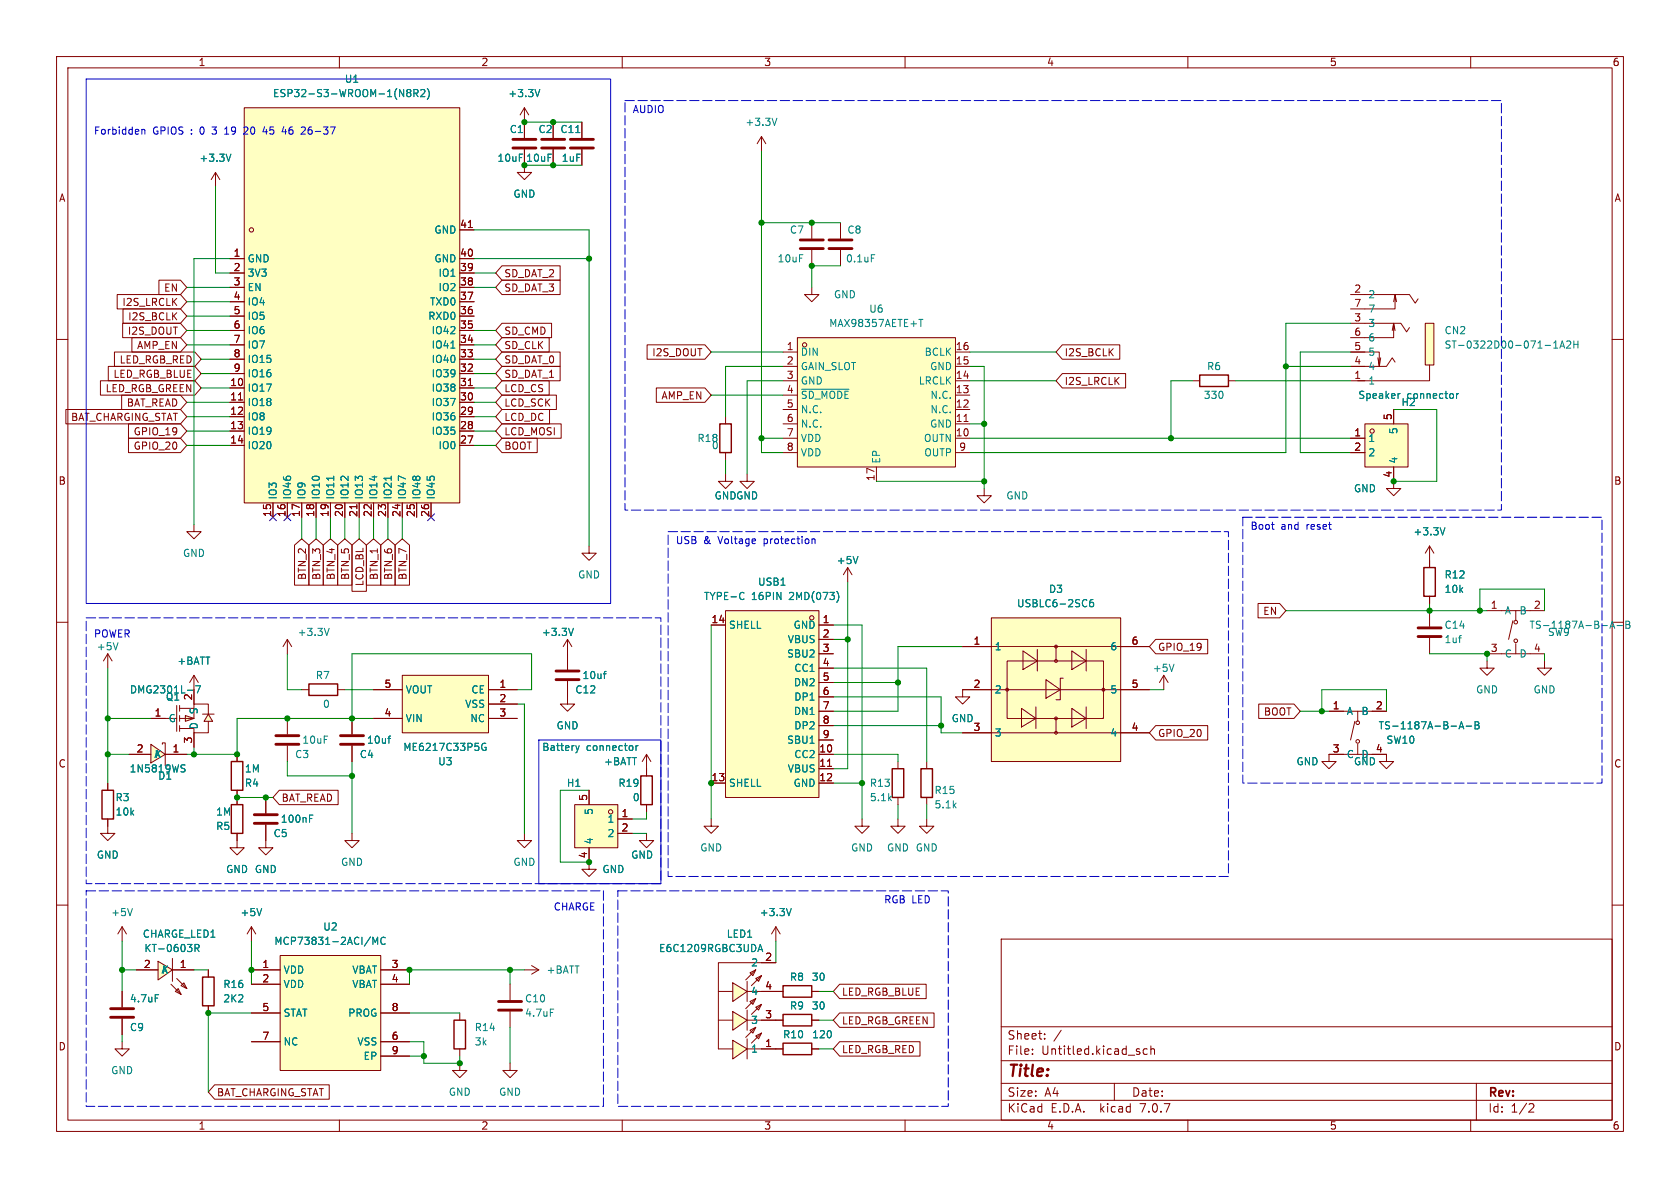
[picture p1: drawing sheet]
<svg xmlns="http://www.w3.org/2000/svg" width="297mm" height="210mm" viewBox="0 0 297 210" stroke-linecap="round" stroke-linejoin="round" font-family="sans-serif">
<g fill="none" stroke="#840000" stroke-width=".18">
<path d="M10 10h277v190h-277zM12 12h273v186h-273zM60 10v2M110 10v2M160 10v2M210 10v2M260 10v2M97.8 21.6v2.8M97.8 26.4v2.8M10 60h2M285 60h2M10 110h2"/>
<path d="M19 115.6l-.7 1.2M19 115.6v2.5M19 115.6l.8 1.2M285 110h2M10 160h2M285 160h2M177 166h108v32h-108zM60 198v2M110 198v2M160 198v2M177 194.5h108M177 191.5h108"/>
<path d="M177 187.5h108M177 181.5h108M182.5 186.3v.1M182.5 185.5v.1M184.7 183.6v.1M184.7 182.8v.1M187.6 182.1l-1.3 2M197 191.5v3M202.8 185.5l-.4-.1-.3 .3v.4l.1 .2h.6M203.5 185.5l.2-.1 .3 .1 .1 .9M203.5 184.9v1.5M210 198v2"/>
<path d="M260 198v2M261 191.5v6.5M270.5 195.1l.5 .1 .2 .3-1 1.1h1"/>
</g>
<path d="M20.9 113.6l-.5 1.3" fill="none" stroke="#008484" stroke-width=".18"/>
<path d="M95.8 24.6h4M95.8 26.2h4" fill="none" stroke="#840000" stroke-width=".51"/>
<g fill="#ffffc2">
<path d="M32.8 126.5l1.5 .5-1.5 .5z"/>
<path d="M36.8 126.2l.8 1.3h-1.5z"/>
</g>
<g fill="none" stroke="#840000" stroke-width=".18">
<path d="M102.9 21.6v2.8M102.9 26.4v2.8M26.7 127h2.5M31.2 124.7v4.6M31.7 124.7v1M31.7 126.5v1M31.7 128.3v1M31.7 125.2h2.6M32.8 126.5l1.5 .5-1.5 .5zM34.3 121.9v2.6M34.3 129.5v2.6M35.8 126.2h2.1"/>
<path d="M36.8 126.2l.8 1.3h-1.5zM36.8 126.2v-1.7h-2.5v2.5h-2.6M36.8 127.5v2h-2.5v-.7h-2.6"/>
</g>
<path d="M101.8 23.4h.7M33.1 122h1M34.6 121.2h.8l-.5 1.3" fill="none" stroke="#008484" stroke-width=".18"/>
<path d="M100.8 24.6h4.1M100.8 26.2h4.1" fill="none" stroke="#840000" stroke-width=".51"/>
<path d="M26.7 131.6l2.5 1.8-2.5 1.5z" fill="#ffffc2"/>
<g fill="none" stroke="#840000" stroke-width=".18">
<path d="M92.7 19.1l-.8 1.2M92.7 19.1v2.5M92.7 19.1l.8 1.2M143.5 39.4v2.8M143.5 44.2v2.8M34.3 119.4l-.8 1.3M34.3 119.4v2.5M34.3 119.4l.8 1.3M22.9 133.4h3.8M26.7 131.6l2.5 1.8-2.5 1.5zM28.7 131.6v-.3h.5v2.1M29.2 133.4v2h.5v-.3"/>
<path d="M29.2 133.4h3.8M41.9 133.4v1.2M41.9 139.7v1.3M104.1 139.7v2.5M114.3 133.4v3.8M114.3 133.4l-.8 1.2M114.3 133.4l.8 1.2M158.7 134.6v1.3M101.6 142.2h7.6v7.7h-7.6zM104.1 149.9v3.8h1.3l-1.3 1.2-1.2-1.2h1.2M109.2 144.8h2.6M109.2 147.3h2.6"/>
<path d="M114.3 147.3v1.3h1.3l-1.3 1.3-1.3-1.3h1.3M114.3 142.2v1.3M125.7 144.8v1.3h1.3l-1.3 1.2-1.2-1.2h1.2M152.4 144.8v1.3h1.3l-1.3 1.2-1.3-1.2h1.3M158.7 144.8v1.3h1.3l-1.3 1.2-1.2-1.2h1.2M158.7 141v1.2M163.8 144.8v1.3h1.3l-1.3 1.2-1.2-1.2h1.2M137.2 163.8l-.8 1.3M137.2 163.8v2.6M137.2 163.8l.7 1.3"/>
<circle cx="108" cy="143.5" r=".38"/>
</g>
<path d="M95.4 15.8l-.4 1.3M32.2 135.8l.4 .1 .1 .3-.2 .3h-.3M32.2 135.2l.5 .1M101.8 131.8l.3 .9M102.1 132.7l-.2 .3M102.4 131.8l-.3 .9M112.4 131.8v.9M112.8 131.8l-.4 .3M139.9 160.6l-.4 1.3" fill="none" stroke="#008484" stroke-width=".18"/>
<path d="M40.9 134.6h2v5.1h-2zM113.3 137.2h2v5h-2zM157.7 135.9h2.1v5.1h-2.1z" fill="none" stroke="#840000" stroke-width=".25"/>
<path d="M141.5 42.4h4M141.5 43.9h4" fill="none" stroke="#840000" stroke-width=".51"/>
<path d="M101.6 142.2h7.6v7.7h-7.6z" fill="#ffffc2" stroke="#ffffc2" stroke-width=".18"/>
<g fill="#ffffc2">
<path d="M129.5 183.9l2.6 1.5-2.6 1.8z"/>
<path d="M133.6 183.1l1-.5-.5 1z"/>
<path d="M132.6 182.1l1-.5-.5 1z"/>
<path d="M129.5 178.8l2.6 1.5-2.6 1.8z"/>
<path d="M133.6 178l1-.4-.5 1z"/>
<path d="M132.6 177l1-.5-.5 1.1z"/>
<path d="M129.5 173.7l2.6 1.6-2.6 1.7z"/>
<path d="M133.6 173l1-.5-.5 1z"/>
<path d="M132.6 172l1-.5-.5 1z"/>
</g>
<g fill="none" stroke="#840000" stroke-width=".18">
<path d="M43.2 19.1h38.1v69.8h-38.1zM38.1 30.5l-.8 1.3M38.1 30.5v2.5M38.1 30.5l.8 1.3M92.7 26.4v4.1h1.3l-1.3 1.3-1.3-1.3h1.3M92.7 21.6v2.8M134.6 24.1l-.7 1.3M134.6 24.1v2.6M134.6 24.1l.8 1.3M148.6 39.4v2.8M40.6 45.7h2.6M40.6 48.3h2.6"/>
<path d="M40.6 50.8h2.6M40.6 58.4h2.6M40.6 55.9h2.6M40.6 53.3h2.6M81.3 45.7h2.5M81.3 48.3h2.5M81.3 50.8h2.5M81.3 58.4h2.5M81.3 55.9h2.5M81.3 53.3h2.5M81.3 40.6h2.5M82.8 40.2h.7"/>
<path d="M143.5 50.8v1.3h1.3l-1.3 1.2-1.3-1.2h1.3M148.6 44.2v2.8M238.8 52.1h10.4l1 1.5 .5-.8M238.8 57.2h8.8l1.1 1.5 .5-.8M246.4 57.2l-.3 1.2M246.6 58.4l-.2-1.2v2.5h-7.6M246.6 52.1l-.2 1.2M246.9 53.3l-.3-1.2v2.5h-7.8M252 57.2h1.5v7.3h-1.5zM40.6 68.6h2.6M40.6 71.1h2.6M40.6 73.7h2.6"/>
<path d="M40.6 76.2h2.6M40.6 78.7h2.6M40.6 66h2.6M40.6 63.5h2.6M40.6 61h2.6M42.2 70.7h.7M81.3 68.6h2.5M81.3 71.1h2.5M81.3 73.7h2.5M81.3 76.2h2.5M81.3 78.7h2.5M81.3 66h2.5"/>
<path d="M81.3 63.5h2.5M81.3 61h2.5M82.8 68.2h.7M128.3 73.7v1.2M210.8 67.3h1.3M217.2 67.3h1.2M238.8 67.3h2.5M238.8 77.5h2.5M241.3 74.9h7.6v7.7h-7.6zM241.3 62.2h-2.5h5v2.6l-.2-1.5M244.1 63.3l-.3 1.5M246.4 72.4v2.5"/>
<path d="M246.6 64l-.5-.7-1 1.5h-6.3h2.5M252.7 64.5v2.8h-12.7M34.3 92.7v1.3h1.3l-1.3 1.3-1.3-1.3h1.3M48.3 88.9v2.5M50.8 88.9v2.5M53.3 88.9v2.5M55.9 88.9v2.5M58.4 88.9v2.5M61 88.9v2.5M63.1 89.2v.7M63.5 88.9v2.5M66 88.9v2.5"/>
<path d="M68.6 88.9v2.5M71.1 88.9v2.5M73.7 88.9v2.5M76.2 88.9v2.5M104.1 96.5v1.3h1.3l-1.3 1.3-1.2-1.3h1.2M128.3 83.8v1.3h1.2l-1.2 1.3-1.3-1.3h1.3M128.3 80v1.3M132.1 83.8v1.3h1.2l-1.2 1.3-1.3-1.3h1.3M238.8 80h2.5M246.4 82.6v3.8h1.2l-1.2 1.2-1.3-1.2h1.3M252.7 96.5v3.8M252.7 96.5l-.7 1.3"/>
<path d="M252.7 96.5l.8 1.3M100.3 113v5.4M100.3 113l.8 1.3M100.3 113l-.7 1.3M125.7 110.5h2.6M128.3 108h16.5v33h-16.5zM144.8 110.5h2.5M144.8 113h2.5M144.8 115.6h2.5M144.8 118.1h2.5M149.9 100.3l-.8 1.3M149.9 100.3v2.6"/>
<path d="M149.9 100.3l.7 1.3M252.7 105.4v1.3M252.7 108v2.7M252.7 112.8v2.8M262.9 115.6h10.1M262.9 108h10.1M267.5 109.7l-.8 3.3M268 108v1.7M268 113.8v1.8M273 116.8v1.3h1.3l-1.3 1.3-1.2-1.3h1.2M100.3 120.4v4.1h-1.2l1.2 1.2 1.3-1.2h-1.3M125.7 138.4h2.6"/>
<path d="M144.8 133.4h2.5M144.8 135.9h2.5M144.8 138.4h2.5M144.8 120.7h2.5M144.8 123.2h2.5M144.8 125.7h2.5M144.8 128.3h2.5M144.8 130.8h2.5M146.3 135.5h.7M245.1 133.4v1.2h1.3l-1.3 1.3-1.3-1.3h1.3M127 175.3h2.5M129.5 178.8l2.6 1.5-2.6 1.8z"/>
<path d="M129.5 173.7l2.6 1.6-2.6 1.7zM132.1 173.5v3.5M132.1 178.6v3.5M132.1 175.3h6.3M132.6 177l1-.5-.5 1.1zM132.6 172l1-.5-.5 1zM133.6 178l1-.4-.5 1zM133.6 173l1-.5-.5 1zM133.6 176.5l-1.8 1.8M133.6 171.5l-1.8 1.7M134.6 177.6l-1.8 1.7M134.6 172.5l-1.8 1.7"/>
<path d="M137.2 170.2h-10.2v15.2h2.5M143.5 175.3h1.3M127 180.3h2.5M129.5 183.9l2.6 1.5-2.6 1.8zM132.1 185.4h6.3M132.1 183.6v3.6M132.1 180.3h6.3M132.6 182.1l1-.5-.5 1zM133.6 183.1l1-.5-.5 1zM133.6 181.6l-1.8 1.8M134.6 182.6l-1.8 1.8M143.5 185.4h1.3"/>
<path d="M143.5 180.3h1.3"/>
<circle cx="44.5" cy="40.6" r=".38"/>
<circle cx="242.6" cy="76.2" r=".38"/>
<circle cx="143.5" cy="109.2" r=".38"/>
<circle cx="268" cy="113.3" r=".32"/>
<circle cx="268" cy="110" r=".32"/>
</g>
<g fill="none" stroke="#008484" stroke-width=".18">
<path d="M71.9 16.1l.2 .3M71.9 16.1l.2-.3 .4 .1 .1 .2-.2 .3M72.1 16.4h.3M72.1 16.4l-.2 .2M72.4 16.4l.2 .2v.4l-.5 .1-.2-.3M73.2 16.5l.6-.1 .1-.2-.1-.3-.6-.1v1.3M73.5 16.5l.4 .6M74.4 15.9l.5-.1 .2 .4-.8 .9h.8M75.5 15.6a1.46 1.46 0 0 1 0 2M40.8 27.2l-.4 1.3M137.3 20.9l-.4 1.3M154 45h.6"/>
<path d="M79.7 61.5h.7M247.5 69.6l-.3 .1M257.5 69.6v.8M257.9 69.6l-.4 .2M274.7 61.5h.7M274.7 60.6l.3-.3v1.2M275.8 61.5l.4-1.2 .4 1.2M275.9 61.2h.6M277 60.4l.5-.1 .2 .3-.8 .9h.8M278.2 60.3v1.2M278.2 60.9h.8M279 60.3v1.2"/>
<path d="M59 84.2v.7M69.2 84.2v.7M151.7 98.4l-.4 1.2M255.5 93.3l-.5 1.3M101.4 111.1l-.5 1.2M106.7 119.1h.5M107.2 118.7l-.3 .1M131.3 104.7l.2 .1M131.5 105.9l-.2 .1M148 104.6a1.49 1.49 0 0 1 0 1.8M257.9 112.8h.4M258.2 112.3h.1"/>
<path d="M283.2 110.6h1M284.6 111.1l.4-1.3 .4 1.3M284.7 110.7h.6M285.9 110.6h.9M287.4 109.8h.5l.2 .2-.2 .4 .2 .1 .1 .3-.3 .3h-.5zM287.4 110.4h.5M134 168.2l.4-1.3 .4 1.3M134.1 167.9h.6"/>
</g>
<path d="M127.3 74.9h2v5.1h-2zM212.1 66.3h5.1v2h-5.1zM251.7 100.3h2v5.1h-2zM138.4 174.2h5.1v2.1h-5.1zM138.4 179.3h5.1v2.1h-5.1zM138.4 184.4h5.1v2h-5.1z" fill="none" stroke="#840000" stroke-width=".25"/>
<g fill="#ffffc2" stroke="#ffffc2" stroke-width=".18">
<path d="M43.2 19.1h38.1v69.8h-38.1z"/>
<path d="M128.3 108h16.5v33h-16.5z"/>
<path d="M252 57.2h1.5v7.3h-1.5z"/>
<path d="M241.3 74.9h7.6v7.7h-7.6z"/>
</g>
<path d="M90.7 24.6h4M90.7 26.2h4M146.6 42.4h4M146.6 43.9h4M98.3 118.6h4.1M250.7 112.5h4.1M250.7 111h4.1M98.3 120.1h4.1" fill="none" stroke="#840000" stroke-width=".51"/>
<g fill="#ffffc2">
<path d="M32 174.2l.5-.5 .5 1z"/>
<path d="M31 175.3l.5-.6 .5 1.1z"/>
<path d="M27.9 169.9l2.6 1.6-2.6 1.7z"/>
</g>
<g fill="none" stroke="#840000" stroke-width=".18">
<path d="M141 59.7h27.9v22.9h-27.9zM138.4 62.2h2.6M138.4 77.5h2.6M138.4 74.9h2.6M138.4 72.4h2.6M138.4 69.9h2.6M138.4 67.3h2.6M138.4 64.8h2.6M168.9 62.2h2.5M168.9 77.5h2.5M168.9 74.9h2.5M168.9 72.4h2.5"/>
<path d="M168.9 69.9h2.5M168.9 67.3h2.5M168.9 64.8h2.5M170.4 74.5h.7M138.4 80h2.6M154.9 82.6v2.5M168.9 80h2.5M174 86.4v1.2h1.3l-1.3 1.3-1.3-1.3h1.3M50.8 113l.8 1.3M50.8 113v2.6M50.8 113l-.8 1.3M71.1 119.4h15.3v10.1h-15.3z"/>
<path d="M205.7 119.4l-.7 1.3M205.7 119.4v2.5M205.7 119.4l.8 1.3M262.9 116.8v1.3h1.3l-1.3 1.3-1.3-1.3h1.3M19 138.4v1.3M50.8 127v2.8M50.8 131.8v2.8M53.3 121.9h1.3M59.7 121.9h1.3M62.2 127v2.8M62.2 131.8v2.8M66 121.9h5.1"/>
<path d="M66 127h5.1M86.4 121.9h5M86.4 124.5h5M86.4 127h5M163.8 134.6v1.3M170.2 121.9v1.3h1.2l-1.2 1.3-1.3-1.3h1.3M234.9 125.7h10.2M239.5 127.5l-.7 3.3M240 125.7v1.8M240 131.6v1.8M245.1 133.4h-10.2v1.2h1.3l-1.3 1.3-1.2-1.3h1.2M19 144.8v2.5h1.3l-1.3 1.3-1.2-1.3h1.2"/>
<path d="M41.9 147.3v2.6h-1.3l1.3 1.2 1.3-1.2h-1.3M41.9 141v1.2M47 145.8v4.1h-1.3l1.3 1.2 1.3-1.2h-1.3M47 141v2.8M62.2 147.3v1.3h-1.2l1.2 1.3 1.3-1.3h-1.3M92.7 147.3v1.3h-1.3l1.3 1.3 1.3-1.3h-1.3M163.8 141v1.2M21.6 163.8v2.6M21.6 175.3v2.8M21.6 163.8l-.8 1.3M21.6 163.8l.8 1.3M24.1 171.5h3.8"/>
<path d="M27.9 169.9l2.6 1.6-2.6 1.7zM30.2 174l1.8 1.8M30.5 169.4v4.1M30.5 171.5h3.8M31 175.3l.5-.6 .5 1.1zM31.2 173l1.8 1.7M32 174.2l.5-.5 .5 1zM36.8 171.5v1.2M36.8 177.8v1.3M44.4 171.5h5.1M44.4 174h5.1M44.4 179.1h5.1"/>
<path d="M44.4 163.8l-.7 1.3M44.4 163.8v2.6M44.4 163.8l.8 1.3M49.5 168.9h17.8v20.3h-17.8zM67.3 171.5h5.1M67.3 174h5.1M67.3 179.1h5.1M81.3 179.1v1.2M90.2 174v2.8M90.2 178.8v2.8M92.7 171.5h2.5M94 170.7l1.2 .8"/>
<path d="M95.2 171.5l-1.2 .7M21.6 184.2v1.2h1.3l-1.3 1.3-1.3-1.3h1.3M21.6 180.1v2.8M44.4 184.2h5.1M67.3 184.2h5.1M67.3 186.7h5.1M81.3 188v1.2h1.2l-1.2 1.3-1.3-1.3h1.3M81.3 185.4v1.3M90.2 188v1.2h1.2l-1.2 1.3-1.3-1.3h1.3"/>
<circle cx="142.2" cy="61" r=".38"/>
<circle cx="240" cy="127.8" r=".32"/>
<circle cx="240" cy="131.1" r=".32"/>
</g>
<g fill="none" stroke="#008484" stroke-width=".18">
<path d="M162.4 56.5h.8M162.8 56.5v1.2M141.7 68.8h8.4M58.2 111.1l-.4 1.2M207.6 117.4l-.5 1.3M68.6 130.5h.5M69.1 130.1l-.3 .1M85.9 131.5a.59 .59 0 0 0-.8 .5 .59 .59 0 0 0 .8 .6v-.5h-.2M256.5 128.4h1M257.9 128.8l.5-1.2 .4 1.2M258.1 128.5h.6M259.2 128.4h1"/>
<path d="M260.8 127.6h.4l.2 .2-.2 .4 .2 .1 .1 .3-.2 .2h-.5zM260.8 128.2h.4M54.7 144.7h.4M54.7 144.1h.6M23.4 160.6l-.4 1.3M27.4 175.8h.7M34.5 167.6h.6l.1-.2-.1-.3-.6-.2v1.3M34.8 167.6l.4 .6M46.3 160.6l-.5 1.3M65.9 166.9v-1.2l.4 .9 .5-.9v1.2M68.1 165.8a.6 .6 0 0 0-.8 .4 .6 .6 0 0 0 .6 .7l.2-.1M97.3 178.4h.6"/>
</g>
<path d="M48.8 130h4M48.8 131.6h4M60.2 130h4.1M60.2 131.6h4.1M45 144h4M45 145.5h4M19.6 179.8h4M19.6 178.3h4M88.1 178.6h4.1M88.1 177h4.1" fill="none" stroke="#840000" stroke-width=".51"/>
<path d="M18 139.7h2.1v5.1h-2.1zM54.6 120.9h5.1v2h-5.1zM162.8 135.9h2v5.1h-2zM40.9 142.2h2v5.1h-2zM35.8 172.7h2v5.1h-2zM80.3 180.3h2v5.1h-2z" fill="none" stroke="#840000" stroke-width=".25"/>
<g fill="#ffffc2" stroke="#ffffc2" stroke-width=".18">
<path d="M141 59.7h27.9v22.9h-27.9z"/>
<path d="M71.1 119.4h15.3v10.1h-15.3z"/>
<path d="M49.5 168.9h17.8v20.3h-17.8z"/>
<path d="M175.3 109.2h22.8v25.4h-22.8z"/>
</g>
<g fill="#ffffc2">
<path d="M180.6 125.2l2.5 1.8-2.5 1.5z"/>
<path d="M180.9 115.1l2.5 1.7-2.5 1.6z"/>
<path d="M184.9 120.1l2.5 1.8-2.5 1.5z"/>
<path d="M189.5 125.2l2.5 1.8-2.5 1.5z"/>
<path d="M189.5 115.1l2.5 1.7-2.5 1.6z"/>
<path d="M178 116.8h17.1v10.2h-17.1z"/>
</g>
<g fill="none" stroke="#840000" stroke-width=".18">
<path d="M92.7 21.6v2.8M92.7 26.4v2.8M97.8 21.6v2.8M97.8 26.4v2.8M102.9 21.6v2.8M102.9 26.4v2.8M20.7 52.1h11.2l1.1 1.2-1.1 1.3h-11.2zM21.7 57.1h10.2l1.1 1.3-1.1 1.3h-10.2zM21.7 54.6h10.2l1.1 1.3-1.1 1.3h-10.2zM23.3 59.7h8.6l1.1 1.3-1.1 1.2h-8.6zM28.1 49.5h3.8l1.1 1.3-1.1 1.3h-3.8zM40.6 45.7h2.6"/>
<path d="M40.6 48.3h2.6M40.6 50.8h2.6M40.6 58.4h2.6M40.6 55.9h2.6M40.6 53.3h2.6M81.3 45.7h2.5M81.3 48.3h2.5M81.3 50.8h2.5M81.3 58.4h2.5M81.3 55.9h2.5M81.3 53.3h2.5M81.3 40.6h2.5"/>
<path d="M82.8 40.2h.7M88.7 59.7h8.4v2.5h-8.4l-1.1-1.2zM88.7 49.5h10.3v2.6h-10.3l-1.1-1.3zM88.7 47h10.3v2.5h-10.3l-1.1-1.2zM88.7 57.1h8.8v2.6h-8.8l-1.1-1.3zM11.6 72.4h20.3l1.1 1.3-1.1 1.2h-20.3zM17.8 67.3h16.6l1.2 1.3-1.2 1.3h-16.6zM19.1 64.8h15.3l1.2 1.2-1.2 1.3h-15.3zM20.2 62.2h14.2l1.2 1.3-1.2 1.3h-14.2zM21.5 69.8h10.4l1.1 1.3-1.1 1.3h-10.4zM22.7 74.9h9.2l1.1 1.3-1.1 1.3h-9.2zM22.7 77.5h9.2l1.1 1.2-1.1 1.3h-9.2z"/>
<path d="M40.6 68.6h2.6M40.6 71.1h2.6M40.6 73.7h2.6M40.6 76.2h2.6M40.6 78.7h2.6M40.6 66h2.6M40.6 63.5h2.6M40.6 61h2.6M42.2 70.7h.7M81.3 68.6h2.5M81.3 71.1h2.5M81.3 73.7h2.5"/>
<path d="M81.3 76.2h2.5M81.3 78.7h2.5M81.3 66h2.5M81.3 63.5h2.5M81.3 61h2.5M82.8 68.2h.7M88.7 67.3h8.4v2.6h-8.4l-1.1-1.3zM88.7 72.4h8.5v2.5h-8.5l-1.1-1.2zM88.7 77.5h6.3v2.5h-6.3l-1.1-1.3zM88.7 62.2h10.3v2.6h-10.3l-1.1-1.3zM88.7 74.9h10.5v2.6h-10.5l-1.1-1.3zM88.7 69.8h9.7v2.6h-9.7l-1.1-1.3z"/>
<path d="M88.7 64.8h10.3v2.5h-10.3l-1.1-1.3zM114.4 61h10.2l1.1 1.2-1.1 1.3h-10.2zM116 68.6h8.6l1.1 1.3-1.1 1.2h-8.6zM187.8 66h11.2v2.6h-11.2l-1.1-1.3zM187.8 61h10.2v2.5h-10.2l-1.1-1.3zM238.8 77.5h2.5M246.4 72.4v2.5M48.3 88.9v2.5M50.8 88.9v2.5M52.1 96.4l1.2-1.1 1.3 1.1v7h-2.5zM53.3 88.9v2.5M54.6 96.4l1.3-1.1 1.3 1.1v7h-2.6z"/>
<path d="M55.9 88.9v2.5M57.1 96.4l1.3-1.1 1.3 1.1v7h-2.6zM58.4 88.9v2.5M59.7 96.4l1.3-1.1 1.2 1.1v7h-2.5zM61 88.9v2.5M62.2 96.4l1.3-1.1 1.3 1.1v8.1h-2.6zM63.1 89.2v.7M63.5 88.9v2.5M64.8 96.4l1.2-1.1 1.3 1.1v7h-2.5zM66 88.9v2.5M67.3 96.4l1.3-1.1 1.3 1.1v7h-2.6zM68.6 88.9v2.5"/>
<path d="M69.8 96.4l1.3-1.1 1.3 1.1v7h-2.6zM71.1 88.9v2.5M73.7 88.9v2.5M76.2 88.9v2.5M238.8 80h2.5M246.4 82.6v2.5M252.7 99.1v1.2M100.3 115.6v2.8M125.7 110.5h2.6M144.8 110.5h2.5M144.8 113h2.5M144.8 115.6h2.5"/>
<path d="M144.8 118.1h2.5M170.2 114.3h33M175.3 109.2h22.8v25.4h-22.8zM178 116.8h17.1v10.2h-17.1zM180.9 115.1l2.5 1.7-2.5 1.6zM183.4 114.8v3.8M186.7 114.3v2.5M188 119.9h-.6v3.8h-.7M189.5 115.1l2.5 1.7-2.5 1.6zM192 114.8v3.8M204.3 113h9.2v2.6h-9.2l-1.1-1.3zM222.4 106.7h3.8l1.1 1.3-1.1 1.2h-3.8z"/>
<path d="M252.7 105.4v1.3M19 138.4v1.3M22.9 133.4h3.8M26.7 127h2.5M29.2 133.4h3.8M34.3 121.9v2.6M34.3 129.5v2.6M41.9 133.4v1.2M41.9 139.7v2.5M49.4 139.7h10.4v2.5h-10.4l-1.1-1.2zM62.2 127v2.8M62.2 131.8v2.8"/>
<path d="M66 121.9h5.1M66 127h5.1M86.4 121.9h5M86.4 124.5h5M86.4 127h5M100.3 120.4v2.8M104.1 139.7v2.5M114.3 135.9v1.3M125.7 138.4h2.6M144.8 125.7h2.5M144.8 133.4h2.5M144.8 135.9h2.5"/>
<path d="M144.8 138.4h2.5M144.8 120.7h2.5M144.8 123.2h2.5M144.8 128.3h2.5M144.8 130.8h2.5M146.3 135.5h.7M170.2 129.5h33M170.2 121.9h33M180.6 125.2l2.5 1.8-2.5 1.5zM183.1 125v3.8M184.9 120.1l2.5 1.8-2.5 1.5zM186.7 127v2.5"/>
<path d="M189.5 125.2l2.5 1.8-2.5 1.5zM192 125v3.8M204.3 128.3h9.2v2.5h-9.2l-1.1-1.3zM222.5 124.5h6.3l1.1 1.2-1.1 1.3h-6.3zM234.9 125.7h2.6M234.9 133.4h2.6M242.6 125.7h2.5M242.6 133.4h2.5M19 144.8v1.3M41.9 147.3v1.3M47 141v2.8M47 145.8v2.8"/>
<path d="M104.1 149.9v2.5M109.2 144.8h2.6M109.2 147.3h2.6M114.3 142.2v1.3M21.6 175.3v2.8M24.1 171.5h3.8M30.5 171.5h3.8M36.8 171.5v1.2M36.8 177.8v1.3M44.4 171.5h5.1M44.4 174h5.1M44.4 179.1h5.1"/>
<path d="M67.3 171.5h5.1M67.3 174h5.1M67.3 179.1h5.1M134.6 170.2h2.6M134.6 175.3h3.8M143.5 175.3h1.3M148.4 174h15.3v2.5h-15.3l-1.1-1.2zM148.4 179.1h16.7v2.5h-16.7l-1.1-1.3zM21.6 180.1v2.8M37.9 191.8h20.3v2.5h-20.3l-1.1-1.3zM44.4 184.2h5.1M67.3 184.2h5.1"/>
<path d="M67.3 186.7h5.1M134.6 185.4h3.8M134.6 180.3h3.8M143.5 185.4h1.3M143.5 180.3h1.3M148.4 184.1h14.2v2.6h-14.2l-1.1-1.3z"/>
<circle cx="186.7" cy="114.3" r=".25"/>
<circle cx="186.7" cy="116.8" r=".25"/>
<circle cx="178" cy="121.9" r=".25"/>
<circle cx="186.7" cy="127" r=".25"/>
<circle cx="186.7" cy="129.5" r=".25"/>
<circle cx="195.1" cy="121.9" r=".25"/>
</g>
<g fill="none" stroke="#008484" stroke-width=".18">
<path d="M71.9 16.1l.2 .3M71.9 16.1l.2-.3 .4 .1 .1 .2-.2 .3M72.1 16.4h.3M72.1 16.4l-.2 .2M72.4 16.4l.2 .2v.4l-.5 .1-.2-.3M73.2 16.5l.6-.1 .1-.2-.1-.3-.6-.1v1.3M73.5 16.5l.4 .6M74.4 15.9l.5-.1 .2 .4-.8 .9h.8M75.5 15.6a1.46 1.46 0 0 1 0 2M95.4 15.8l-.4 1.3M40.8 27.2l-.4 1.3M101.8 23.4h.7"/>
<path d="M79.7 61.5h.7M247.5 69.6l-.3 .1M257.5 69.6v.8M257.9 69.6l-.4 .2M59 84.2v.7M69.2 84.2v.7M151.7 98.4l-.4 1.2M255.5 93.3l-.5 1.3M101.4 111.1l-.5 1.2M106.7 119.1h.5M107.2 118.7l-.3 .1M131.3 104.7l.2 .1"/>
<path d="M131.5 105.9l-.2 .1M148 104.6a1.49 1.49 0 0 1 0 1.8M193.2 106l-.3 .1a.85 .85 0 0 0 0 1.2l.4-.2v-.4l-.2-.2h-.4l-.1 .2M32.2 135.8l.4 .1 .1 .3-.2 .3h-.3M32.2 135.2l.5 .1M33.1 122h1M34.6 121.2h.8l-.5 1.3M68.6 130.5h.5M69.1 130.1l-.3 .1M85.9 131.5a.59 .59 0 0 0-.8 .5 .59 .59 0 0 0 .8 .6v-.5h-.2M101.8 131.8l.3 .9M102.1 132.7l-.2 .3"/>
<path d="M102.4 131.8l-.3 .9M112.4 131.8v.9M112.8 131.8l-.4 .3M256.5 128.4h1M257.9 128.8l.5-1.2 .4 1.2M258.1 128.5h.6M259.2 128.4h1M260.8 127.6h.4l.2 .2-.2 .4 .2 .1 .1 .3-.2 .2h-.5zM260.8 128.2h.4M54.7 144.7h.4M54.7 144.1h.6M27.4 175.8h.7"/>
<path d="M34.5 167.6h.6l.1-.2-.1-.3-.6-.2v1.3M34.8 167.6l.4 .6M46.3 160.6l-.5 1.3M65.9 166.9v-1.2l.4 .9 .5-.9v1.2M68.1 165.8a.6 .6 0 0 0-.8 .4 .6 .6 0 0 0 .6 .7l.2-.1M134 168.2l.4-1.3 .4 1.3M134.1 167.9h.6M139.9 160.6l-.4 1.3"/>
</g>
<g fill="none" stroke="#0000c2" stroke-width=".18">
<path d="M15.2 14h92.7v92.7h-92.7zM25.1 22.9v.8M25.1 23l.2-.1h.3v.8M39.7 23.7h.7M40 22.6l-.3 .2M43.6 22.4l-.5 .2M43.8 23l-.8 .7h.8M46.8 22.4l-.3 .9h.8M50.2 22.4l-.3 .9h.8M50.5 22.9v.8M53.4 22.4l.5 .1 .1 .3-.8 .9h.8M143.5 95.4l.2-.1h.3l.1 .8"/>
<path d="M224.8 92.7h.5M225.1 93.6h.2M95.2 130.8h21.6v25.4h-21.6z"/>
</g>
<path d="M110.5 17.8h154.9v72.4h-154.9v-72.4M118.1 94h99.1v60.9h-99.1v-60.9M219.7 91.4h63.5v47h-63.5v-47M15.2 109.2h101.6v47h-101.6v-47M15.2 157.5h91.5v38.1h-91.5v-38.1M109.2 157.5h58.4v38.1h-58.4v-38.1" fill="none" stroke="#0000c2" stroke-width=".18" stroke-dasharray="1.7 .6"/>
<g fill="none" stroke="#008400" stroke-width=".18">
<path d="M38.1 33v15.3h2.5M92.7 21.6h10.2M92.7 29.2h10.2M134.6 26.7v53.3h3.8M134.6 39.4h14M33 58.4h7.6M33 55.9h7.6M33 50.8h7.6M33 53.3h7.6M40.6 45.7h-6.3v47M83.8 58.4h3.8M83.8 50.8h3.8"/>
<path d="M83.8 45.7h20.3M83.8 48.3h3.8M83.8 40.6h20.3v55.9M148.6 47h-5.1v3.8M238.8 57.2h-11.5v22.8h-55.9M33 61h7.6M33 71.1h7.6M33 76.2h7.6M33 78.7h7.6M33 73.7h7.6M35.6 66h5M35.6 68.6h5"/>
<path d="M35.6 63.5h5M83.8 61h3.8M83.8 71.1h3.8M83.8 76.2h3.8M83.8 78.7h3.8M83.8 73.7h3.8M83.8 66h3.8M83.8 68.6h3.8M83.8 63.5h3.8M125.7 62.2h12.7M125.7 69.9h12.7M134.6 77.5h3.8"/>
<path d="M138.4 64.8h-10.1v8.9M138.4 67.3h-6.3v16.5M171.4 62.2h15.3M171.4 64.8h2.6v21.6M171.4 67.3h15.3M171.4 74.9h2.6M171.4 77.5h67.4M210.8 67.3h-3.8v10.2M218.4 67.3h20.4M227.3 64.8h11.5M238.8 62.2h-8.9v17.8h8.9M246.4 72.4h7.6v12.7h-7.6"/>
<path d="M53.3 91.4v3.9M55.9 91.4v3.9M58.4 91.4v3.9M61 91.4v3.9M63.5 91.4v3.9M66 91.4v3.9M68.6 91.4v3.9M71.1 91.4v3.9M128.3 81.3v2.5M154.9 85.1h19.1M19 118.1v20.3M50.8 115.6v6.3h2.5"/>
<path d="M125.7 110.5v34.3M147.3 110.5h5.1v34.3M147.3 118.1h16.5v16.5M147.3 113h2.6M149.9 102.9v33h-2.6M170.2 114.3h-11.5v11.4h-11.4M227.3 108h35.6M252.7 115.6h10.2v1.2M252.7 106.7v1.3M261.6 108v-3.9h11.4v3.9M273 115.6v1.2M19 133.4h3.9"/>
<path d="M19 127h7.7M34.3 132.1v1.3M50.8 134.6v2.6h11.4M61 121.9h5M62.2 134.6v12.7M66 127h-24.1v6.4h-8.9M91.4 121.9h2.6v-6.3h-31.8v11.4M91.4 124.5h1.3v22.8M104.1 139.7h-5v12.7h5M147.3 133.4h11.4v1.2M147.3 128.3h19.1M147.3 138.4h5.1"/>
<path d="M147.3 120.7h11.4M147.3 123.2h19.1v6.3h3.8M203.2 121.9h2.5M229.9 125.7h5M233.7 125.7v-3.8h11.4v3.8M41.9 141h6.4M111.8 147.3h2.5M114.3 143.5v1.3h-2.5M158.7 142.2v2.6M163.8 142.2v2.6M21.6 171.5h2.5M21.6 166.4v8.9"/>
<path d="M34.3 171.5h2.5M44.4 166.4v7.6M44.4 179.1h-7.6v13.9M72.4 179.1h8.9M90.2 171.5v2.5M92.7 171.5h-20.3v2.5M137.2 166.4v3.8M144.8 175.3h2.5M21.6 182.9v1.3M72.4 184.2h2.5v3.8h6.4v-1.3M72.4 186.7h2.5M90.2 181.6v6.4"/>
<path d="M144.8 180.3h2.5M144.8 185.4h2.5"/>
</g>
<path d="M47.7 90.8l1.2 1.2M48.9 90.8l-1.2 1.2M50.2 90.8l1.2 1.2M51.4 90.8l-1.2 1.2M75.6 90.8l1.2 1.2M76.8 90.8l-1.2 1.2" fill="none" stroke="#000084" stroke-width=".18"/>
<g fill="#008400" stroke="#008400" stroke-width=".18">
<circle cx="92.7" cy="29.2" r=".46"/>
<circle cx="92.7" cy="21.6" r=".46"/>
<circle cx="97.8" cy="21.6" r=".46"/>
<circle cx="97.8" cy="29.2" r=".46"/>
<circle cx="104.1" cy="45.7" r=".46"/>
<circle cx="143.5" cy="47" r=".46"/>
<circle cx="143.5" cy="39.4" r=".46"/>
<circle cx="134.6" cy="77.5" r=".46"/>
<circle cx="134.6" cy="39.4" r=".46"/>
<circle cx="246.4" cy="85.1" r=".46"/>
<circle cx="261.6" cy="108" r=".46"/>
<circle cx="252.7" cy="108" r=".46"/>
<circle cx="262.9" cy="115.6" r=".46"/>
<circle cx="233.7" cy="125.7" r=".46"/>
<circle cx="166.4" cy="128.3" r=".46"/>
<circle cx="149.9" cy="113" r=".46"/>
<circle cx="158.7" cy="120.7" r=".46"/>
<circle cx="227.3" cy="64.8" r=".46"/>
<circle cx="207" cy="77.5" r=".46"/>
<circle cx="174" cy="74.9" r=".46"/>
<circle cx="174" cy="85.1" r=".46"/>
<circle cx="125.7" cy="138.4" r=".46"/>
<circle cx="152.4" cy="138.4" r=".46"/>
<circle cx="44.4" cy="171.5" r=".46"/>
<circle cx="72.4" cy="171.5" r=".46"/>
<circle cx="90.2" cy="171.5" r=".46"/>
<circle cx="74.9" cy="186.7" r=".46"/>
<circle cx="81.3" cy="188" r=".46"/>
<circle cx="104.1" cy="152.4" r=".46"/>
<circle cx="50.8" cy="127" r=".46"/>
<circle cx="62.2" cy="127" r=".46"/>
<circle cx="62.2" cy="137.2" r=".46"/>
<circle cx="21.6" cy="171.5" r=".46"/>
<circle cx="36.8" cy="179.1" r=".46"/>
<circle cx="41.9" cy="133.4" r=".46"/>
<circle cx="34.3" cy="133.4" r=".46"/>
<circle cx="19" cy="127" r=".46"/>
<circle cx="19" cy="133.4" r=".46"/>
<circle cx="47" cy="141" r=".46"/>
<circle cx="41.9" cy="141" r=".46"/>
</g>
<text font-size="2.8" fill="#840000" x="178" y="190.9">Title:</text>
<g font-size="2.1" fill="#840000">
<text x="178" y="184">Sheet:</text>
<text x="178" y="186.7">File:</text>
<text x="184.1" y="186.7">Untitled.kicad_sch</text>
<text x="178" y="196.9">KiCad</text>
<text x="178" y="194.1">Size:</text>
<text x="184.7" y="194.1">A4</text>
<text x="185.7" y="196.9">E.D.A.</text>
<text x="194.6" y="196.9">kicad</text>
<text x="200" y="194.1">Date:</text>
<text x="201.8" y="196.9">7.0.7</text>
<text x="263" y="194.3">Rev:</text>
<text x="263" y="196.9">Id:</text>
<text x="267.1" y="196.9">1/2</text>
</g>
<g font-size="1.8" fill="#840000">
<text x="35" y="11.9">1</text>
<text x="85" y="11.9">2</text>
<text x="135" y="11.9">3</text>
<text x="185" y="11.9">4</text>
<text x="235" y="11.9">5</text>
<text x="285" y="11.9">6</text>
<text x="10.3" y="35.9">A</text>
<text x="285.3" y="35.9">A</text>
<text x="81.2" y="40.4">41</text>
<text x="41.2" y="45.5">1</text>
<text x="81.2" y="45.5">40</text>
<text x="28.9" y="51.8">EN</text>
<text x="41.2" y="48">2</text>
<text x="41.2" y="50.5">3</text>
<text x="41.2" y="53.1">4</text>
<text x="81.2" y="53.1">37</text>
<text x="81.2" y="50.5">38</text>
<text x="81.2" y="48">39</text>
<text x="89.1" y="51.8">SD_DAT_3</text>
<text x="89.1" y="49.2">SD_DAT_2</text>
<text x="239.3" y="51.8">2</text>
<text x="21.5" y="54.3">I2S_LRCLK</text>
<text x="22.5" y="59.4">I2S_DOUT</text>
<text x="22.6" y="56.8">I2S_BCLK</text>
<text x="41.2" y="55.6">5</text>
<text x="41.2" y="58.2">6</text>
<text x="81.2" y="58.2">35</text>
<text x="81.2" y="55.6">36</text>
<text x="89.1" y="59.4">SD_CMD</text>
<text x="239.3" y="56.9">3</text>
<text x="239.3" y="59.4">6</text>
<text x="239.3" y="54.4">7</text>
<text x="21" y="64.5">LED_RGB_RED</text>
<text x="24.1" y="61.9">AMP_EN</text>
<text x="41.2" y="60.7">7</text>
<text x="41.2" y="63.2">8</text>
<text x="41.2" y="65.8">9</text>
<text x="81.2" y="65.8">32</text>
<text x="81.2" y="63.2">33</text>
<text x="81.2" y="60.7">34</text>
<text x="89.1" y="64.5">SD_DAT_0</text>
<text x="89.1" y="61.9">SD_CLK</text>
<text x="115.2" y="63.2">I2S_DOUT</text>
<text x="139" y="62">1</text>
<text x="139" y="64.5">2</text>
<text x="168.9" y="64.5">15</text>
<text x="168.9" y="62">16</text>
<text x="188.1" y="63.2">I2S_BCLK</text>
<text x="239.3" y="64.5">4</text>
<text x="239.3" y="62">5</text>
<text x="18.6" y="69.5">LED_RGB_GREEN</text>
<text x="20" y="67">LED_RGB_BLUE</text>
<text x="40.6" y="68.3">10</text>
<text x="40.6" y="70.9">11</text>
<text x="81.2" y="70.9">30</text>
<text x="81.2" y="68.3">31</text>
<text x="89.1" y="69.5">LCD_CS</text>
<text x="89.1" y="67">SD_DAT_1</text>
<text x="116.8" y="70.8">AMP_EN</text>
<text x="139" y="67.1">3</text>
<text x="139" y="69.6">4</text>
<text x="168.9" y="69.6">13</text>
<text x="168.9" y="67.1">14</text>
<text x="188.1" y="68.3">I2S_LRCLK</text>
<text x="239.3" y="67.1">1</text>
<text x="12.5" y="74.6">BAT_CHARGING_STAT</text>
<text x="22.3" y="72.1">BAT_READ</text>
<text x="23.5" y="77.2">GPIO_19</text>
<text x="40.6" y="73.4">12</text>
<text x="40.6" y="75.9">13</text>
<text x="81.2" y="75.9">28</text>
<text x="81.2" y="73.4">29</text>
<text x="89.1" y="74.6">LCD_DC</text>
<text x="89.1" y="77.2">LCD_MOSI</text>
<text x="89.1" y="72.1">LCD_SCK</text>
<text x="139" y="72.1">5</text>
<text x="139" y="74.7">6</text>
<text x="139" y="77.2">7</text>
<text x="168.9" y="77.2">10</text>
<text x="168.9" y="74.7">11</text>
<text x="168.9" y="72.1">12</text>
<text x="239.3" y="77.2">1</text>
<text x="246.1" y="74.4" transform="rotate(-90 246.1 74.4)">5</text>
<text x="23.5" y="79.7">GPIO_20</text>
<text x="40.6" y="78.5">14</text>
<text x="81.2" y="78.5">27</text>
<text x="89.1" y="79.7">BOOT</text>
<text x="139" y="79.8">8</text>
<text x="169.5" y="79.8">9</text>
<text x="239.3" y="79.8">2</text>
<text x="10.3" y="85.9">B</text>
<text x="154.7" y="85.1" transform="rotate(-90 154.7 85.1)">17</text>
<text x="246.1" y="84.5" transform="rotate(-90 246.1 84.5)">4</text>
<text x="285.3" y="85.9">B</text>
<text x="48" y="91.5" transform="rotate(-90 48 91.5)">15</text>
<text x="50.5" y="91.5" transform="rotate(-90 50.5 91.5)">16</text>
<text x="53.1" y="91.5" transform="rotate(-90 53.1 91.5)">17</text>
<text x="55.6" y="91.5" transform="rotate(-90 55.6 91.5)">18</text>
<text x="58.2" y="91.5" transform="rotate(-90 58.2 91.5)">19</text>
<text x="60.7" y="91.5" transform="rotate(-90 60.7 91.5)">20</text>
<text x="63.2" y="91.5" transform="rotate(-90 63.2 91.5)">21</text>
<text x="65.8" y="91.5" transform="rotate(-90 65.8 91.5)">22</text>
<text x="68.3" y="91.5" transform="rotate(-90 68.3 91.5)">23</text>
<text x="70.9" y="91.5" transform="rotate(-90 70.9 91.5)">24</text>
<text x="73.4" y="91.5" transform="rotate(-90 73.4 91.5)">25</text>
<text x="75.9" y="91.5" transform="rotate(-90 75.9 91.5)">26</text>
<text x="54.3" y="102.6" transform="rotate(-90 54.3 102.6)">BTN_2</text>
<text x="56.8" y="102.6" transform="rotate(-90 56.8 102.6)">BTN_3</text>
<text x="59.4" y="102.6" transform="rotate(-90 59.4 102.6)">BTN_4</text>
<text x="61.9" y="102.6" transform="rotate(-90 61.9 102.6)">BTN_5</text>
<text x="64.5" y="103.7" transform="rotate(-90 64.5 103.7)">LCD_BL</text>
<text x="67" y="102.6" transform="rotate(-90 67 102.6)">BTN_1</text>
<text x="69.5" y="102.6" transform="rotate(-90 69.5 102.6)">BTN_6</text>
<text x="72.1" y="102.6" transform="rotate(-90 72.1 102.6)">BTN_7</text>
<text x="263.5" y="107.7">1</text>
<text x="271.1" y="107.7">2</text>
<text x="125.7" y="110.2">14</text>
<text x="145.3" y="110.2">1</text>
<text x="145.3" y="112.8">2</text>
<text x="223.2" y="108.9">EN</text>
<text x="145.3" y="115.3">3</text>
<text x="145.3" y="117.9">4</text>
<text x="172" y="114">1</text>
<text x="200" y="114">6</text>
<text x="204.6" y="115.3">GPIO_19</text>
<text x="263.5" y="115.3">3</text>
<text x="271.1" y="115.3">4</text>
<text x="34" y="123.9" transform="rotate(-90 34 123.9)">2</text>
<text x="67.9" y="121.7">5</text>
<text x="88.2" y="121.7">1</text>
<text x="88.2" y="124.2">2</text>
<text x="145.3" y="120.4">5</text>
<text x="145.3" y="122.9">6</text>
<text x="145.3" y="125.5">7</text>
<text x="172" y="121.7">2</text>
<text x="200" y="121.7">5</text>
<text x="235.5" y="125.5">1</text>
<text x="243.1" y="125.5">2</text>
<text x="27.2" y="126.7">1</text>
<text x="34" y="131.5" transform="rotate(-90 34 131.5)">3</text>
<text x="67.9" y="126.7">4</text>
<text x="88.2" y="126.7">3</text>
<text x="145.3" y="128">8</text>
<text x="145.3" y="130.6">9</text>
<text x="172" y="129.3">3</text>
<text x="200" y="129.3">4</text>
<text x="204.6" y="130.5">GPIO_20</text>
<text x="223.3" y="126.7">BOOT</text>
<text x="10.3" y="135.9">C</text>
<text x="24.1" y="133.1">2</text>
<text x="30.4" y="133.1">1</text>
<text x="144.7" y="133.1">10</text>
<text x="144.7" y="135.6">11</text>
<text x="235.5" y="133.1">3</text>
<text x="243.1" y="133.1">4</text>
<text x="285.3" y="135.9">C</text>
<text x="49.7" y="141.9">BAT_READ</text>
<text x="103.9" y="141.7" transform="rotate(-90 103.9 141.7)">5</text>
<text x="125.7" y="138.2">13</text>
<text x="144.7" y="138.2">12</text>
<text x="109.8" y="144.5">1</text>
<text x="109.8" y="147.1">2</text>
<text x="103.9" y="151.8" transform="rotate(-90 103.9 151.8)">4</text>
<text x="25.3" y="171.2">2</text>
<text x="31.7" y="171.2">1</text>
<text x="46.3" y="171.2">1</text>
<text x="46.3" y="173.7">2</text>
<text x="69.1" y="171.2">3</text>
<text x="69.1" y="173.7">4</text>
<text x="135.2" y="169.9">2</text>
<text x="46.3" y="178.8">5</text>
<text x="69.1" y="178.8">8</text>
<text x="135.2" y="175">4</text>
<text x="148.7" y="176.2">LED_RGB_BLUE</text>
<text x="10.3" y="185.9">D</text>
<text x="46.3" y="183.9">7</text>
<text x="69.1" y="183.9">6</text>
<text x="135.2" y="185.2">1</text>
<text x="135.2" y="180.1">3</text>
<text x="148.7" y="181.3">LED_RGB_GREEN</text>
<text x="285.3" y="185.9">D</text>
<text x="69.1" y="186.4">9</text>
<text x="148.7" y="186.4">LED_RGB_RED</text>
<text x="38.3" y="194">BAT_CHARGING_STAT</text>
<text x="35" y="199.9">1</text>
<text x="85" y="199.9">2</text>
<text x="135" y="199.9">3</text>
<text x="185" y="199.9">4</text>
<text x="235" y="199.9">5</text>
<text x="285" y="199.9">6</text>
</g>
<g font-size="1.8" fill="#008484">
<text x="48.2" y="17.4">ESP32-S3-WROOM-1(N8R2)</text>
<text x="60.9" y="14.8">U1</text>
<text x="89.8" y="17.4">+3.3V</text>
<text x="90" y="23.7">C1</text>
<text x="95.1" y="23.7">C2</text>
<text x="99" y="23.7">C11</text>
<text x="131.7" y="22.5">+3.3V</text>
<text x="35.2" y="28.8">+3.3V</text>
<text x="87.8" y="28.8">10uF</text>
<text x="92.9" y="28.8">10uF</text>
<text x="99.2" y="28.8">1uF</text>
<text x="90.7" y="35.2">GND</text>
<text x="76.7" y="41.5">GND</text>
<text x="139.5" y="41.5">C7</text>
<text x="149.7" y="41.5">C8</text>
<text x="43.7" y="46.6">GND</text>
<text x="76.7" y="46.6">GND</text>
<text x="137.4" y="46.6">10uF</text>
<text x="149.5" y="46.6">0.1uF</text>
<text x="43.7" y="49.1">3V3</text>
<text x="43.7" y="51.7">EN</text>
<text x="77.4" y="51.7">IO2</text>
<text x="77.4" y="49.1">IO1</text>
<text x="147.3" y="52.9">GND</text>
<text x="241.8" y="52.9">2</text>
<text x="43.7" y="54.2">IO4</text>
<text x="43.7" y="56.7">IO5</text>
<text x="43.7" y="59.3">IO6</text>
<text x="75.6" y="56.7">RXD0</text>
<text x="75.9" y="54.2">TXD0</text>
<text x="76.2" y="59.3">IO42</text>
<text x="146.5" y="58">MAX98357AETE+T</text>
<text x="153.6" y="55.5">U6</text>
<text x="241.8" y="58">3</text>
<text x="241.8" y="55.5">7</text>
<text x="255.3" y="59.3">CN2</text>
<text x="43.7" y="61.8">IO7</text>
<text x="43.7" y="64.4">IO15</text>
<text x="76.2" y="64.4">IO40</text>
<text x="76.2" y="61.8">IO41</text>
<text x="141.5" y="63.1">DIN</text>
<text x="141.5" y="65.6">GAIN_SLOT</text>
<text x="163.4" y="63.1">BCLK</text>
<text x="164.3" y="65.6">GND</text>
<text x="213.3" y="65.6">R6</text>
<text x="241.8" y="65.6">4</text>
<text x="241.8" y="63.1">5</text>
<text x="241.8" y="60.6">6</text>
<text x="255.3" y="61.8">ST-0322D00-071-1A2H</text>
<text x="43.7" y="69.4">IO17</text>
<text x="43.7" y="72">IO18</text>
<text x="43.7" y="66.9">IO16</text>
<text x="76.2" y="72">IO37</text>
<text x="76.2" y="69.4">IO38</text>
<text x="76.2" y="66.9">IO39</text>
<text x="141.5" y="68.2">GND</text>
<text x="141.5" y="70.7">~{SD_MODE}</text>
<text x="162.3" y="68.2">LRCLK</text>
<text x="164.4" y="70.7">N.C.</text>
<text x="212.7" y="70.7">330</text>
<text x="240" y="70.7">Speaker</text>
<text x="241.8" y="68.2">1</text>
<text x="247.7" y="72">H2</text>
<text x="248.7" y="70.7">connector</text>
<text x="43.7" y="74.5">IO8</text>
<text x="43.7" y="77.1">IO19</text>
<text x="76.2" y="77.1">IO35</text>
<text x="76.2" y="74.5">IO36</text>
<text x="141.5" y="73.3">N.C.</text>
<text x="141.5" y="75.8">N.C.</text>
<text x="164.3" y="75.8">GND</text>
<text x="164.4" y="73.3">N.C.</text>
<text x="247.2" y="76.9" transform="rotate(-90 247.2 76.9)">5</text>
<text x="43.7" y="79.6">IO20</text>
<text x="77.4" y="79.6">IO0</text>
<text x="123.2" y="78.3">R18</text>
<text x="125.7" y="79.6">0</text>
<text x="141.5" y="78.3">VDD</text>
<text x="141.5" y="80.9">VDD</text>
<text x="155.8" y="82" transform="rotate(-90 155.8 82)">EP</text>
<text x="163.2" y="78.3">OUTN</text>
<text x="163.3" y="80.9">OUTP</text>
<text x="241.8" y="78.3">1</text>
<text x="241.8" y="80.9">2</text>
<text x="247.2" y="82" transform="rotate(-90 247.2 82)">4</text>
<text x="49.1" y="88.4" transform="rotate(-90 49.1 88.4)">IO3</text>
<text x="51.7" y="88.4" transform="rotate(-90 51.7 88.4)">IO46</text>
<text x="54.2" y="88.4" transform="rotate(-90 54.2 88.4)">IO9</text>
<text x="56.7" y="88.4" transform="rotate(-90 56.7 88.4)">IO10</text>
<text x="59.3" y="88.4" transform="rotate(-90 59.3 88.4)">IO11</text>
<text x="61.8" y="88.4" transform="rotate(-90 61.8 88.4)">IO12</text>
<text x="64.4" y="88.4" transform="rotate(-90 64.4 88.4)">IO13</text>
<text x="66.9" y="88.4" transform="rotate(-90 66.9 88.4)">IO14</text>
<text x="69.4" y="88.4" transform="rotate(-90 69.4 88.4)">IO21</text>
<text x="72" y="88.4" transform="rotate(-90 72 88.4)">IO47</text>
<text x="74.5" y="88.4" transform="rotate(-90 74.5 88.4)">IO48</text>
<text x="77.1" y="88.4" transform="rotate(-90 77.1 88.4)">IO45</text>
<text x="126.2" y="88.5">GNDGND</text>
<text x="177.8" y="88.5">GND</text>
<text x="239.3" y="87.2">GND</text>
<text x="249.8" y="94.8">+3.3V</text>
<text x="32.3" y="98.7">GND</text>
<text x="147.8" y="99.9">+5V</text>
<text x="102.1" y="102.5">GND</text>
<text x="124.4" y="106.3">TYPE-C</text>
<text x="132.8" y="106.3">16PIN</text>
<text x="133.9" y="103.7">USB1</text>
<text x="139.6" y="106.3">2MD(073)</text>
<text x="179.7" y="107.5">USBLC6-2SC6</text>
<text x="185.3" y="105">D3</text>
<text x="255.3" y="102.5">R12</text>
<text x="255.3" y="105">10k</text>
<text x="52.5" y="112.6">+3.3V</text>
<text x="95.7" y="112.6">+3.3V</text>
<text x="128.8" y="111.4">SHELL</text>
<text x="139.2" y="113.9">VBUS</text>
<text x="140.2" y="111.4">GND</text>
<text x="255.3" y="111.4">C14</text>
<text x="255.3" y="113.9">1uf</text>
<text x="265.9" y="108.8">A</text>
<text x="268.5" y="108.8">B</text>
<text x="270.3" y="111.4">TS-1187A-B-A-B</text>
<text x="273.6" y="112.6">SW9</text>
<text x="17" y="115.2">+5V</text>
<text x="31.3" y="117.7">+BATT</text>
<text x="139" y="116.4">SBU2</text>
<text x="140.3" y="119">CC1</text>
<text x="175.8" y="115.2">1</text>
<text x="196.2" y="115.2">6</text>
<text x="203.7" y="119">+5V</text>
<text x="265.9" y="116.4">C</text>
<text x="268.5" y="116.4">D</text>
<text x="22.9" y="122.8">DMG2301L-7</text>
<text x="29.2" y="124.1">Q1</text>
<text x="55.7" y="120.2">R7</text>
<text x="57" y="125.3">0</text>
<text x="71.6" y="122.8">VOUT</text>
<text x="82.1" y="125.3">VSS</text>
<text x="83.2" y="122.8">CE</text>
<text x="101.6" y="122.8">C12</text>
<text x="102.9" y="120.2">10uf</text>
<text x="140.3" y="121.5">DN2</text>
<text x="140.3" y="124.1">DP1</text>
<text x="175.8" y="122.8">2</text>
<text x="196.2" y="122.8">5</text>
<text x="260.9" y="122.8">GND</text>
<text x="271" y="122.8">GND</text>
<text x="29.7" y="127.9">G</text>
<text x="35.2" y="129" transform="rotate(-90 35.2 129)">D</text>
<text x="35.2" y="126.4" transform="rotate(-90 35.2 126.4)">S</text>
<text x="53.3" y="131.7">10uF</text>
<text x="64.8" y="131.7">10uf</text>
<text x="71.6" y="127.9">VIN</text>
<text x="83" y="127.9">NC</text>
<text x="98.3" y="129.1">GND</text>
<text x="139" y="131.7">SBU1</text>
<text x="140.3" y="126.6">DN1</text>
<text x="140.3" y="129.1">DP2</text>
<text x="168.1" y="127.9">GND</text>
<text x="175.8" y="130.4">3</text>
<text x="196.2" y="130.4">4</text>
<text x="238" y="126.6">A</text>
<text x="240.6" y="126.6">B</text>
<text x="243.6" y="129.1">TS-1187A-B-A-B</text>
<text x="245" y="131.7">SW10</text>
<text x="22.8" y="136.8">1N5819WS</text>
<text x="27.2" y="134.2">K</text>
<text x="43.2" y="136.8">1M</text>
<text x="52.1" y="134.2">C3</text>
<text x="63.5" y="134.2">C4</text>
<text x="71.2" y="132.9">ME6217C33P5G</text>
<text x="77.4" y="135.5">U3</text>
<text x="95.8" y="132.9">Battery</text>
<text x="103.6" y="132.9">connector</text>
<text x="106.7" y="135.5">+BATT</text>
<text x="139.2" y="136.8">VBUS</text>
<text x="140.3" y="134.2">CC2</text>
<text x="229.1" y="135.5">GND</text>
<text x="238" y="134.2">C</text>
<text x="239.3" y="135.5">GND</text>
<text x="240.6" y="134.2">D</text>
<text x="20.3" y="141.8">R3</text>
<text x="27.9" y="138">D1</text>
<text x="43.2" y="139.3">R4</text>
<text x="100.1" y="139.3">H1</text>
<text x="109.2" y="139.3">R19</text>
<text x="111.8" y="141.8">0</text>
<text x="128.8" y="139.3">SHELL</text>
<text x="140.2" y="139.3">GND</text>
<text x="153.7" y="141.8">5.1k</text>
<text x="153.7" y="139.3">R13</text>
<text x="165.1" y="143.1">5.1k</text>
<text x="165.1" y="140.6">R15</text>
<text x="20.3" y="144.4">10k</text>
<text x="38.1" y="146.9">R5</text>
<text x="38.1" y="144.4">1M</text>
<text x="48.3" y="148.2">C5</text>
<text x="49.5" y="145.6">100nF</text>
<text x="105" y="149.4" transform="rotate(-90 105 149.4)">4</text>
<text x="105" y="144.2" transform="rotate(-90 105 144.2)">5</text>
<text x="107.3" y="145.6">1</text>
<text x="107.3" y="148.2">2</text>
<text x="17" y="152">GND</text>
<text x="39.9" y="154.5">GND GND</text>
<text x="60.2" y="153.3">GND</text>
<text x="90.7" y="153.3">GND</text>
<text x="106.4" y="154.5">GND</text>
<text x="111.5" y="152">GND</text>
<text x="123.7" y="150.7">GND</text>
<text x="150.4" y="150.7">GND</text>
<text x="156.7" y="150.7">GND GND</text>
<text x="19.6" y="162.2">+5V</text>
<text x="25.1" y="166">CHARGE_LED1</text>
<text x="42.4" y="162.2">+5V</text>
<text x="48.4" y="167.2">MCP73831-2ACI/MC</text>
<text x="57" y="164.7">U2</text>
<text x="128.4" y="166">LED1</text>
<text x="134.2" y="162.2">+3.3V</text>
<text x="25.4" y="168.5">KT-0603R</text>
<text x="28.5" y="172.3">K</text>
<text x="50" y="172.3">VDD</text>
<text x="62.2" y="172.3">VBAT</text>
<text x="96.5" y="172.3">+BATT</text>
<text x="116.4" y="168.5">E6C1209RGBC3UDA</text>
<text x="132.7" y="171">2</text>
<text x="139.5" y="173.6">R8</text>
<text x="143.4" y="173.6">30</text>
<text x="22.9" y="177.4">4.7uF</text>
<text x="39.4" y="174.9">R16</text>
<text x="39.4" y="177.4">2K2</text>
<text x="50" y="174.9">VDD</text>
<text x="50" y="179.9">STAT</text>
<text x="61.5" y="179.9">PROG</text>
<text x="62.2" y="174.9">VBAT</text>
<text x="92.7" y="177.4">C10</text>
<text x="92.7" y="179.9">4.7uF</text>
<text x="132.7" y="176.1">4</text>
<text x="139.5" y="178.7">R9</text>
<text x="143.4" y="178.7">30</text>
<text x="22.9" y="182.5">C9</text>
<text x="50" y="185">NC</text>
<text x="63.1" y="185">VSS</text>
<text x="83.8" y="182.5">R14</text>
<text x="83.8" y="185">3k</text>
<text x="132.7" y="181.2">3</text>
<text x="138.3" y="183.7">R10</text>
<text x="143.5" y="183.7">120</text>
<text x="19.6" y="190.1">GND</text>
<text x="64.2" y="187.6">EP</text>
<text x="132.7" y="186.3">1</text>
<text x="79.2" y="193.9">GND</text>
<text x="88.1" y="193.9">GND</text>
</g>
<g font-size="1.8" fill="#0000c2">
<text x="16.5" y="23.9">Forbidden</text>
<text x="27" y="23.9">GPIOS</text>
<text x="33.8" y="23.9">:</text>
<text x="35.6" y="23.9">0</text>
<text x="38" y="23.9">3</text>
<text x="40.4" y="23.9">19</text>
<text x="44" y="23.9">20</text>
<text x="47.6" y="23.9">45</text>
<text x="51.2" y="23.9">46</text>
<text x="54.7" y="23.9">26-37</text>
<text x="111.8" y="20.1">AUDIO</text>
<text x="221" y="93.7">Boot</text>
<text x="226.4" y="93.7">and</text>
<text x="231.1" y="93.7">reset</text>
<text x="119.4" y="96.3">USB</text>
<text x="124.4" y="96.3">&amp;</text>
<text x="127.1" y="96.3">Voltage</text>
<text x="135.3" y="96.3">protection</text>
<text x="16.5" y="112.8">POWER</text>
<text x="97.8" y="161">CHARGE</text>
<text x="156.2" y="159.8">RGB LED</text>
</g>
</svg>
